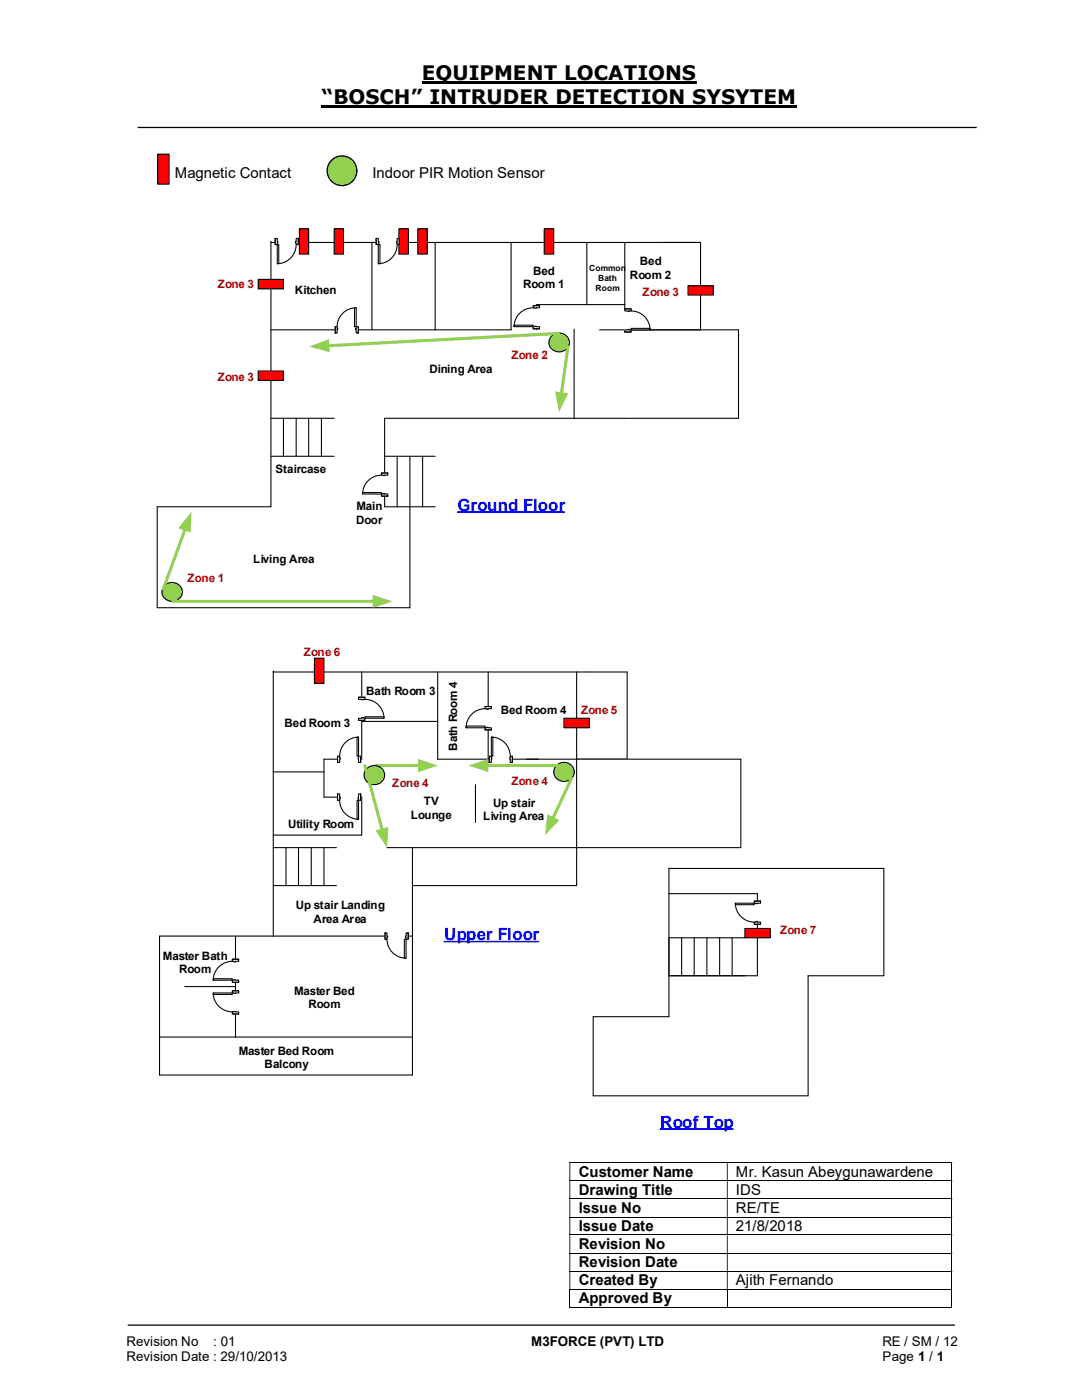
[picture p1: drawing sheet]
<svg xmlns="http://www.w3.org/2000/svg" width="216mm" height="279mm" viewBox="0 0 216 279" stroke-linecap="round" stroke-linejoin="round" font-family="sans-serif">
<path d="M84.2 16.4h54.8M64.2 21.3h94.8" fill="none" stroke="#000" stroke-width=".42"/>
<path d="M27.5 25.4h167.4M25.5 264.5h165" fill="none" stroke="#000" stroke-width=".25"/>
<path d="M31.5 30.8h2.2v5.9h-2.2z" fill-rule="evenodd" fill="#f00"/>
<path d="M31.5 30.8h2.2v5.9h-2.2z" fill="none" stroke="#000" stroke-width=".24"/>
<g fill="none" stroke="#000" stroke-width=".2">
<path d="M113.6 232.1h76.3M113.6 235.7h76.3M113.6 239.3h76.3M189.9 232.2v3.4M189.9 235.8v3.4M189.9 239.4v3.4M113.6 242.9h76.3M113.6 246.5h76.3M113.6 250.1h76.3M113.6 253.7h76.3M113.6 257.3h76.3M113.7 257.3v3.7"/>
<path d="M145.1 257.3v3.7M189.9 243v3.4M189.9 246.5v3.5M189.9 250.2v3.4M189.9 253.8v3.4M189.9 257.3v3.7M113.6 260.9h31.4M145.2 260.9h44.7"/>
</g>
<g fill="#000">
<path d="M189.9 232h.1v.2h-.1zM113.6 232.2h.2v3.4h-.2zM145 232.2h.2v3.4h-.2z" fill-rule="evenodd"/>
<path d="M189.9 235.6h.1v.2h-.1zM113.6 235.8h.2v3.4h-.2zM145 235.8h.2v3.4h-.2z" fill-rule="evenodd"/>
<path d="M189.9 239.2h.1v.2h-.1zM113.6 239.4h.2v3.4h-.2zM145 239.4h.2v3.4h-.2z" fill-rule="evenodd"/>
<path d="M189.9 242.8h.1v.2h-.1zM113.6 243h.2v3.4h-.2zM145 243h.2v3.4h-.2z" fill-rule="evenodd"/>
<path d="M189.9 246.4h.1v.1h-.1zM113.6 246.5h.2v3.5h-.2zM145 246.5h.2v3.5h-.2z" fill-rule="evenodd"/>
<path d="M189.9 250h.1v.2h-.1zM113.6 250.2h.2v3.4h-.2zM145 250.2h.2v3.4h-.2z" fill-rule="evenodd"/>
<path d="M189.9 253.6h.1v.2h-.1zM113.6 253.8h.2v3.4h-.2zM145 253.8h.2v3.4h-.2z" fill-rule="evenodd"/>
</g>
<path d="M189.9 257.2h.1v.1h-.1zM189.9 260.8h.1v.2h-.1z" fill="#000"/>
<circle cx="68.2" cy="34.1" r="2.96" fill="#92d050"/>
<circle cx="68.2" cy="34.1" r="2.96" fill="none" stroke="#000" stroke-width=".25"/>
<path d="M91.2 102.2h21.5M88.5 187.9h19.1" fill="none" stroke="#00f" stroke-width=".34"/>
<path d="M110.1 67a1.97 1.97 0 0 1 2.8-.1 1.97 1.97 0 0 1 .1 2.8 1.97 1.97 0 0 1-2.8 .1 1.97 1.97 0 0 1-.1-2.8z" fill-rule="evenodd" fill="#92d050"/>
<path d="M110.1 67a1.97 1.97 0 0 1 2.8-.1 1.97 1.97 0 0 1 .1 2.8 1.97 1.97 0 0 1-2.8 .1 1.97 1.97 0 0 1-.1-2.8z" fill="none" stroke="#000" stroke-width=".21"/>
<path d="M75.1 152.8h8.6" fill="none" stroke="#92d050" stroke-width=".59"/>
<path d="M83.4 151.5l3.9 1.3-3.9 1.3z" fill="#92d050"/>
<g fill="none" stroke="#000" stroke-width=".21">
<path d="M54.1 48.2v52.9h-22.7v20.2h50.4v-30.2M54.1 48.4h85.7v17.4M86.8 48.4v17.4M54.1 65.8h47.9M114.6 65.7v17.8M119.6 65.8h27.8v17.7h-70.6v17.6h10M124.7 60.8h-17.7v5M54.1 83.5h12.6M54.1 91.1h12.6M56.6 83.5v7.6M59.1 83.5v7.6M61.6 83.5v7.6"/>
<path d="M64.1 83.5v7.6M76.8 91.1h10M79.2 91.1v10M84.3 91.1v10M54.5 133.9v52.9M54.5 134.1h70.6v17.4h-37.8v-17.4M72.2 134.1v17.4h-7.6v7.6h7.6v7.6h-17.7M97.4 134.1v17.4M115.1 134.1v17.4M54.5 154.1h10.1M72.2 144h15.1M94.9 156.6v7.5"/>
<path d="M54.5 169.2h12.6M54.5 176.7h12.6M57.1 169.2v7.5M59.6 169.2v7.5M62.1 169.2v7.5M64.6 169.2v7.5M77.2 169.2h37.9v7.5h-32.8M82.3 169.2v45.3h-50.5v-27.7h50.5M36.9 196.9h10.1M47 186.8v20.2M31.8 207h50.5"/>
</g>
<path d="M111.1 152.7a1.96 1.96 0 0 1 3 .1 1.96 1.96 0 0 1-.5 2.9 1.96 1.96 0 0 1-2.6-.4 1.96 1.96 0 0 1 .1-2.6z" fill-rule="evenodd" fill="#92d050"/>
<path d="M111.1 152.7a1.96 1.96 0 0 1 3 .1 1.96 1.96 0 0 1-.5 2.9 1.96 1.96 0 0 1-2.6-.4 1.96 1.96 0 0 1 .1-2.6z" fill="none" stroke="#000" stroke-width=".21"/>
<path d="M73.3 153.3a1.97 1.97 0 0 1 2.9 .1 1.97 1.97 0 0 1-.4 2.9 1.96 1.96 0 0 1-2.6-.4 1.96 1.96 0 0 1 .1-2.6z" fill-rule="evenodd" fill="#92d050"/>
<path d="M73.3 153.3a1.97 1.97 0 0 1 2.9 .1 1.97 1.97 0 0 1-.4 2.9 1.96 1.96 0 0 1-2.6-.4 1.96 1.96 0 0 1 .1-2.6z" fill="none" stroke="#000" stroke-width=".21"/>
<path d="M72.8 152.8l3.5 12.9" fill="none" stroke="#92d050" stroke-width=".59"/>
<path d="M74.9 165.7l2.6-.6-.3 4.1z" fill="#92d050"/>
<path d="M114 155.3l-3.7 8.1" fill="none" stroke="#92d050" stroke-width=".59"/>
<path d="M109.2 162.5l2.4 1.2-2.8 3z" fill="#92d050"/>
<path d="M97.1 152.8h14.2" fill="none" stroke="#92d050" stroke-width=".59"/>
<path d="M93.5 152.8l4-1.3v2.6z" fill="#92d050"/>
<path d="M112.5 143.3h5.1v1.9h-5.1z" fill-rule="evenodd" fill="#f00"/>
<path d="M112.5 143.3h5.1v1.9h-5.1z" fill="none" stroke="#000" stroke-width=".21"/>
<path d="M62.7 131.4h1.9v5h-1.9z" fill="#f00"/>
<path d="M117.1 48.4v12.4M124.7 48.4v17.4M62.7 131.4h1.9v5h-1.9z" fill="none" stroke="#000" stroke-width=".21"/>
<path d="M113.3 69.2l-1.3 9.5" fill="none" stroke="#92d050" stroke-width=".59"/>
<path d="M110.8 78.1l2.6 .4-1.9 3.7z" fill="#92d050"/>
<path d="M111.4 66.5l-46 2.5" fill="none" stroke="#92d050" stroke-width=".59"/>
<g fill="#92d050">
<path d="M61.8 69.2l3.8-1.5 .2 2.6z"/>
<path d="M32.9 116.8a1.97 1.97 0 0 1 2.8-.1 1.97 1.97 0 0 1 .1 2.8 1.97 1.97 0 0 1-2.8 .1 1.97 1.97 0 0 1-.1-2.8z" fill-rule="evenodd"/>
</g>
<path d="M32.9 116.8a1.97 1.97 0 0 1 2.8-.1 1.97 1.97 0 0 1 .1 2.8 1.97 1.97 0 0 1-2.8 .1 1.97 1.97 0 0 1-.1-2.8z" fill="none" stroke="#000" stroke-width=".21"/>
<path d="M34.5 120h40.2" fill="none" stroke="#92d050" stroke-width=".59"/>
<path d="M74.3 118.7l4 1.3-4 1.3z" fill="#92d050"/>
<path d="M37 105.5l-4.4 12" fill="none" stroke="#92d050" stroke-width=".59"/>
<path d="M38.2 102.2l-.1 4.1-2.5-.9z" fill="#92d050"/>
<path d="M137.3 57h5v1.9h-5z" fill-rule="evenodd" fill="#f00"/>
<path d="M137.3 57h5v1.9h-5zM115.1 151.5v17.7" fill="none" stroke="#000" stroke-width=".21"/>
<path d="M115.1 151.5h32.7v17.7h-32.7z" fill="#fff"/>
<path d="M115.1 151.5h32.7v17.7h-32.7z" fill="none" stroke="#000" stroke-width=".21"/>
<path d="M131.7 225.3h14.7" fill="none" stroke="#00f" stroke-width=".34"/>
<path d="M51.5 55.8h5.1v1.9h-5.1z" fill-rule="evenodd" fill="#f00"/>
<path d="M51.5 55.8h5.1v1.9h-5.1z" fill="none" stroke="#000" stroke-width=".21"/>
<path d="M51.5 74h5.1v1.9h-5.1z" fill-rule="evenodd" fill="#f00"/>
<path d="M51.5 74h5.1v1.9h-5.1z" fill="none" stroke="#000" stroke-width=".21"/>
<path d="M59.7 45.7h1.9v5h-1.9z" fill="#f00"/>
<path d="M59.7 45.7h1.9v5h-1.9z" fill="none" stroke="#000" stroke-width=".21"/>
<path d="M66.7 45.7h1.8v5h-1.8z" fill="#f00"/>
<path d="M66.7 45.7h1.8v5h-1.8z" fill="none" stroke="#000" stroke-width=".21"/>
<path d="M79.6 45.7h1.9v5h-1.9z" fill="#f00"/>
<path d="M79.6 45.7h1.9v5h-1.9z" fill="none" stroke="#000" stroke-width=".21"/>
<path d="M83.4 45.7h1.9v5h-1.9z" fill="#f00"/>
<path d="M83.4 45.7h1.9v5h-1.9z" fill="none" stroke="#000" stroke-width=".21"/>
<path d="M108.6 45.7h1.9v5h-1.9z" fill="#f00"/>
<path d="M74.2 48.4v17.4M102 48.4v17.4M108.6 45.7h1.9v5h-1.9zM133.5 173.3h42.9v21.4h-15.2v24h-42.8v-15.8h15.1zM133.5 178.4h17.6v16.3h-17.6M133.5 187.2h15.1M136 187.2v7.5M138.5 187.2v7.5M141.1 187.2v7.5M143.6 187.2v7.5M146.1 187.2v7.5" fill="none" stroke="#000" stroke-width=".21"/>
<path d="M148.6 185.3h5.1v1.9h-5.1z" fill-rule="evenodd" fill="#f00"/>
<path d="M148.6 185.3h5.1v1.9h-5.1z" fill="none" stroke="#000" stroke-width=".21"/>
<path d="M124.6 61.6h1.3v4.7h-1.3z" fill-rule="evenodd" fill="#fff"/>
<path d="M124.6 61.6h1.3v4.7h-1.3z" fill="none" stroke="#fff" stroke-width=".21"/>
<path d="M124.7 65.8v.5h1.2v-.5zM124.7 61.6h1.2v.5h-1.2z" fill-rule="evenodd" fill="#fff"/>
<path d="M125.3 65.8h-.6v.5h1.2v-.5h-.3M125.3 62.1h-.6v-.5h1.2v.5h-.3" fill="none" stroke="#000" stroke-width=".21"/>
<path d="M125.3 65.7l.3 .1zM125.3 62.1h.3z" fill-rule="evenodd" fill="#fff"/>
<path d="M124.7 66.3h1.2M124.7 61.6h1.2M125.3 65.8h.3M125.3 62.1h.3M125.9 62.1a3.8 3.8 0 0 1 3.8 3.7" fill="none" stroke="#000" stroke-width=".21"/>
<path d="M125.9 65.5h3.8v.3h-3.8z" fill="#fff"/>
<path d="M125.9 65.5h3.8v.3h-3.8z" fill="none" stroke="#000" stroke-width=".21"/>
<path d="M106.3 61h1.4v4.6h-1.4z" fill-rule="evenodd" fill="#fff"/>
<path d="M106.3 61h1.4v4.6h-1.4z" fill="none" stroke="#fff" stroke-width=".21"/>
<path d="M106.4 65.2h1.3v.4h-1.3zM106.4 61v.4h1.3v-.4z" fill-rule="evenodd" fill="#fff"/>
<path d="M106.7 65.2h-.3v.4h1.3v-.4h-.7M106.7 61.4h-.3v-.4h1.3v.4h-.7" fill="none" stroke="#000" stroke-width=".21"/>
<path d="M106.7 65.1l.3 .1zM106.7 61.4l.3 .1z" fill-rule="evenodd" fill="#fff"/>
<path d="M106.4 61.4a3.8 3.8 0 0 0-3.8 3.8M106.4 65.6h1.3M106.4 61h1.3M106.7 65.2h.3M106.7 61.4h.3" fill="none" stroke="#000" stroke-width=".21"/>
<path d="M102.6 64.9h3.8v.3h-3.8z" fill="#fff"/>
<path d="M102.6 64.9h3.8v.3h-3.8z" fill="none" stroke="#000" stroke-width=".21"/>
<path d="M54.9 47.5h4.6v1.4h-4.6z" fill="#fff"/>
<path d="M54.9 47.5h4.6v1.4h-4.6z" fill="none" stroke="#fff" stroke-width=".21"/>
<path d="M54.9 47.6v1.2h.4v-1.2zM59.1 47.6h.4v1.2h-.4z" fill-rule="evenodd" fill="#fff"/>
<path d="M55.3 48.2v-.6h-.4v1.2h.4v-.3M59.1 48.2v-.6h.4v1.2h-.4v-.3" fill="none" stroke="#000" stroke-width=".21"/>
<path d="M55.3 48.2l.1 .3zM59 48.2h.1v.3h-.1z" fill-rule="evenodd" fill="#fff"/>
<path d="M54.9 47.6v1.2M55.3 48.2v.3M59.1 48.2h-.1v.3h.1M59.1 48.8a3.8 3.8 0 0 1-3.8 3.8M59.5 47.6v1.2" fill="none" stroke="#000" stroke-width=".21"/>
<path d="M55.3 48.8h.3v3.8h-.3z" fill-rule="evenodd" fill="#fff"/>
<path d="M55.3 48.8h.3v3.8h-.3z" fill="none" stroke="#000" stroke-width=".21"/>
<path d="M76.1 94.4h1.3v4.6h-1.3z" fill-rule="evenodd" fill="#fff"/>
<path d="M76.1 94.4h1.3v4.6h-1.3z" fill="none" stroke="#fff" stroke-width=".21"/>
<path d="M76.1 98.6h1.3v.4h-1.3zM76.1 94.4v.4h1.3v-.4z" fill-rule="evenodd" fill="#fff"/>
<path d="M76.4 98.6h-.3v.4h1.3v-.4h-.6M76.4 94.8h-.3v-.4h1.3v.4h-.6" fill="none" stroke="#000" stroke-width=".21"/>
<path d="M76.4 98.5l.4 .1zM76.4 94.8l.4 .1z" fill-rule="evenodd" fill="#fff"/>
<path d="M76.1 94.8a3.8 3.8 0 0 0-3.8 3.8M76.1 99h1.3M76.1 94.4h1.3M76.4 98.6h.4M76.4 94.8h.4" fill="none" stroke="#000" stroke-width=".21"/>
<path d="M72.3 98.3h3.8v.3h-3.8z" fill="#fff"/>
<path d="M72.3 98.3h3.8v.3h-3.8z" fill="none" stroke="#000" stroke-width=".21"/>
<path d="M75.1 47.5h4.6v1.4h-4.6z" fill="#fff"/>
<path d="M75.1 47.5h4.6v1.4h-4.6z" fill="none" stroke="#fff" stroke-width=".21"/>
<path d="M75.1 47.6v1.2h.4v-1.2zM79.2 47.6h.5v1.2h-.5z" fill-rule="evenodd" fill="#fff"/>
<path d="M75.5 48.2v-.6h-.4v1.2h.4v-.3M79.2 48.2v-.6h.5v1.2h-.5v-.3" fill="none" stroke="#000" stroke-width=".21"/>
<path d="M75.5 48.2v.3h.1v-.3zM79.2 48.2v.3z" fill-rule="evenodd" fill="#fff"/>
<path d="M75.1 47.6v1.2M75.5 48.2h.1v.3h-.1M79.2 48.2v.3M79.2 48.8a3.8 3.8 0 0 1-3.7 3.8M79.7 47.6v1.2" fill="none" stroke="#000" stroke-width=".21"/>
<path d="M75.5 48.8h.3v3.8h-.3z" fill-rule="evenodd" fill="#fff"/>
<path d="M75.5 48.8h.3v3.8h-.3z" fill="none" stroke="#000" stroke-width=".21"/>
<path d="M66.9 65.2h4.6v1.3h-4.6z" fill="#fff"/>
<path d="M66.9 65.2h4.6v1.3h-4.6z" fill="none" stroke="#fff" stroke-width=".21"/>
<path d="M71.1 65.2v1.3h.4v-1.3zM66.9 65.2h.4v1.3h-.4z" fill-rule="evenodd" fill="#fff"/>
<path d="M67.3 65.5v-.3h-.4v1.3h.4v-.7M71.1 65.5v-.3h.4v1.3h-.4v-.7" fill="none" stroke="#000" stroke-width=".21"/>
<path d="M71 65.5v.3h.1v-.3zM67.3 65.5h.1v.3h-.1z" fill-rule="evenodd" fill="#fff"/>
<path d="M66.9 65.2v1.3M67.3 65.5h.1v.3h-.1M71.1 65.5h-.1v.3h.1M71.1 61.4a3.8 3.8 0 0 0-3.8 3.8M71.5 65.2v1.3" fill="none" stroke="#000" stroke-width=".21"/>
<path d="M70.7 61.4h.4v3.8h-.4z" fill-rule="evenodd" fill="#fff"/>
<path d="M70.7 61.4h.4v3.8h-.4z" fill="none" stroke="#000" stroke-width=".21"/>
<path d="M46.3 197.7h1.3v4.7h-1.3z" fill-rule="evenodd" fill="#fff"/>
<path d="M46.3 197.7h1.3v4.7h-1.3z" fill="none" stroke="#fff" stroke-width=".21"/>
<path d="M46.4 197.7v.5h1.2v-.5zM46.4 201.9h1.2v.5h-1.2z" fill-rule="evenodd" fill="#fff"/>
<path d="M46.7 198.2h-.3v-.5h1.2v.5h-.6M46.7 201.9h-.3v.5h1.2v-.5h-.6" fill="none" stroke="#000" stroke-width=".21"/>
<path d="M46.7 198.2h.3zM46.7 201.8l.3 .1z" fill-rule="evenodd" fill="#fff"/>
<path d="M42.5 198.2a3.8 3.8 0 0 0 3.9 3.7M46.4 197.7h1.2M46.7 198.2h.3M46.4 202.4h1.2M46.7 201.9h.3" fill="none" stroke="#000" stroke-width=".21"/>
<path d="M42.5 198.2h3.9v.3h-3.9z" fill="#fff"/>
<path d="M42.5 198.2h3.9v.3h-3.9z" fill="none" stroke="#000" stroke-width=".21"/>
<path d="M67.4 150.9h4.6v1.3h-4.6z" fill="#fff"/>
<path d="M67.4 150.9h4.6v1.3h-4.6z" fill="none" stroke="#fff" stroke-width=".21"/>
<path d="M71.5 150.9v1.2h.5v-1.2zM67.4 150.9h.4v1.2h-.4z" fill-rule="evenodd" fill="#fff"/>
<path d="M67.8 151.2v-.3h-.4v1.2h.4v-.6M71.5 151.2v-.3h.5v1.2h-.5v-.6" fill="none" stroke="#000" stroke-width=".21"/>
<path d="M71.5 151.2v.3zM67.8 151.2h.1v.3h-.1z" fill-rule="evenodd" fill="#fff"/>
<path d="M67.4 150.9v1.2M67.8 151.2h.1v.3h-.1M71.5 151.2v.3M71.5 147.1a3.8 3.8 0 0 0-3.7 3.8M72 150.9v1.2" fill="none" stroke="#000" stroke-width=".21"/>
<path d="M71.2 147.1h.3v3.8h-.3z" fill-rule="evenodd" fill="#fff"/>
<path d="M71.2 147.1h.3v3.8h-.3z" fill="none" stroke="#000" stroke-width=".21"/>
<path d="M71.5 139.1h1.4v4.7h-1.4z" fill-rule="evenodd" fill="#fff"/>
<path d="M71.5 139.1h1.4v4.7h-1.4z" fill="none" stroke="#fff" stroke-width=".21"/>
<path d="M71.5 143.3v.5h1.3v-.5zM71.5 139.1h1.3v.5h-1.3z" fill-rule="evenodd" fill="#fff"/>
<path d="M72.2 139.6h-.7v-.5h1.3v.5h-.3M72.2 143.3h-.7v.5h1.3v-.5h-.3" fill="none" stroke="#000" stroke-width=".21"/>
<path d="M72.2 143.2v.1h.3v-.1zM72.2 139.6l.3 .1z" fill-rule="evenodd" fill="#fff"/>
<path d="M71.5 139.1h1.3M72.2 139.6h.3M72.8 139.6a3.8 3.8 0 0 1 3.8 3.7M71.5 143.8h1.3M72.2 143.3v-.1h.3v.1" fill="none" stroke="#000" stroke-width=".21"/>
<path d="M72.8 143h3.8v.3h-3.8z" fill="#fff"/>
<path d="M72.8 143h3.8v.3h-3.8z" fill="none" stroke="#000" stroke-width=".21"/>
<path d="M97.6 150.9h4.6v1.3h-4.6z" fill="#fff"/>
<path d="M97.6 150.9h4.6v1.3h-4.6z" fill="none" stroke="#fff" stroke-width=".21"/>
<path d="M97.6 150.9h.4v1.2h-.4zM101.8 150.9v1.2h.4v-1.2z" fill-rule="evenodd" fill="#fff"/>
<path d="M98 151.2v-.3h-.4v1.2h.4v-.6M101.8 151.2v-.3h.4v1.2h-.4v-.6" fill="none" stroke="#000" stroke-width=".21"/>
<path d="M98 151.2l.1 .3zM101.7 151.2l.1 .3z" fill-rule="evenodd" fill="#fff"/>
<path d="M97.6 150.9v1.2M98 151.2v.3M98 147.1a3.8 3.8 0 0 1 3.8 3.8M101.8 151.2v.3M102.2 150.9v1.2" fill="none" stroke="#000" stroke-width=".21"/>
<path d="M98 147.1h.3v3.8h-.3z" fill-rule="evenodd" fill="#fff"/>
<path d="M98 147.1h.3v3.8h-.3z" fill="none" stroke="#000" stroke-width=".21"/>
<path d="M76.8 186.1h4.6v1.4h-4.6z" fill="#fff"/>
<path d="M76.8 186.1h4.6v1.4h-4.6z" fill="none" stroke="#fff" stroke-width=".21"/>
<path d="M81 186.2h.4v1.3h-.4zM76.8 186.2v1.3h.4v-1.3z" fill-rule="evenodd" fill="#fff"/>
<path d="M77.2 186.8v-.6h-.4v1.3h.4v-.4M81 186.8v-.6h.4v1.3h-.4v-.4" fill="none" stroke="#000" stroke-width=".21"/>
<path d="M80.9 186.8h.1v.3h-.1zM77.2 186.8v.3h.1v-.3z" fill-rule="evenodd" fill="#fff"/>
<path d="M76.8 186.2v1.3M77.2 186.8h.1v.3h-.1M77.2 187.5a3.8 3.8 0 0 0 3.8 3.7M81 186.8h-.1v.3h.1M81.4 186.2v1.3" fill="none" stroke="#000" stroke-width=".21"/>
<path d="M80.7 187.5h.3v3.7h-.3z" fill-rule="evenodd" fill="#fff"/>
<path d="M80.7 187.5h.3v3.7h-.3z" fill="none" stroke="#000" stroke-width=".21"/>
<path d="M96.7 141h1.4v4.7h-1.4z" fill-rule="evenodd" fill="#fff"/>
<path d="M96.7 141h1.4v4.7h-1.4z" fill="none" stroke="#fff" stroke-width=".21"/>
<path d="M96.8 145.2h1.2v.5h-1.2zM96.8 141v.4h1.2v-.4z" fill-rule="evenodd" fill="#fff"/>
<path d="M97.1 145.2h-.3v.5h1.2v-.5h-.6M97.1 141.4h-.3v-.4h1.2v.4h-.6" fill="none" stroke="#000" stroke-width=".21"/>
<path d="M97.1 145.1h.3v.1h-.3zM97.1 141.4v.2h.3v-.2z" fill-rule="evenodd" fill="#fff"/>
<path d="M96.8 141.4a3.8 3.8 0 0 0-3.8 3.8M96.8 145.7h1.2M96.8 141h1.2M97.1 145.2v-.1h.3v.1M97.1 141.4v.2h.3v-.2" fill="none" stroke="#000" stroke-width=".21"/>
<path d="M93 144.9h3.8v.3h-3.8z" fill="#fff"/>
<path d="M93 144.9h3.8v.3h-3.8z" fill="none" stroke="#000" stroke-width=".21"/>
<path d="M67.4 158.4h4.6v1.4h-4.6z" fill="#fff"/>
<path d="M67.4 158.4h4.6v1.4h-4.6z" fill="none" stroke="#fff" stroke-width=".21"/>
<path d="M71.5 158.5h.5v1.2h-.5zM67.4 158.5v1.2h.4v-1.2z" fill-rule="evenodd" fill="#fff"/>
<path d="M67.8 159.1v-.6h-.4v1.2h.4v-.3M71.5 159.1v-.6h.5v1.2h-.5v-.3" fill="none" stroke="#000" stroke-width=".21"/>
<path d="M71.5 159.1v.3zM67.8 159.1v.3h.1v-.3z" fill-rule="evenodd" fill="#fff"/>
<path d="M67.4 158.5v1.2M67.8 159.1h.1v.3h-.1M67.8 159.7a3.8 3.8 0 0 0 3.7 3.8M71.5 159.1v.3M72 158.5v1.2" fill="none" stroke="#000" stroke-width=".21"/>
<path d="M71.2 159.7h.3v3.8h-.3z" fill-rule="evenodd" fill="#fff"/>
<path d="M71.2 159.7h.3v3.8h-.3z" fill="none" stroke="#000" stroke-width=".21"/>
<path d="M46.3 191.4h1.3v4.6h-1.3z" fill-rule="evenodd" fill="#fff"/>
<path d="M46.3 191.4h1.3v4.6h-1.3z" fill="none" stroke="#fff" stroke-width=".21"/>
<path d="M46.4 195.6h1.2v.4h-1.2zM46.4 191.4v.5h1.2v-.5z" fill-rule="evenodd" fill="#fff"/>
<path d="M46.7 195.6h-.3v.4h1.2v-.4h-.6M46.7 191.9h-.3v-.5h1.2v.5h-.6" fill="none" stroke="#000" stroke-width=".21"/>
<path d="M46.7 195.5l.3 .1zM46.7 191.9v.1h.3v-.1z" fill-rule="evenodd" fill="#fff"/>
<path d="M46.4 191.9a3.8 3.8 0 0 0-3.9 3.7M46.4 196h1.2M46.4 191.4h1.2M46.7 195.6h.3M46.7 191.9v.1h.3v-.1" fill="none" stroke="#000" stroke-width=".21"/>
<path d="M42.5 195.3h3.9v.3h-3.9z" fill="#fff"/>
<path d="M42.5 195.3h3.9v.3h-3.9z" fill="none" stroke="#000" stroke-width=".21"/>
<path d="M150.5 179.8h1.3v4.6h-1.3z" fill-rule="evenodd" fill="#fff"/>
<path d="M150.5 179.8h1.3v4.6h-1.3z" fill="none" stroke="#fff" stroke-width=".21"/>
<path d="M150.5 179.8v.5h1.3v-.5zM150.5 184h1.3v.4h-1.3z" fill-rule="evenodd" fill="#fff"/>
<path d="M150.8 180.3h-.3v-.5h1.3v.5h-.7M150.8 184h-.3v.4h1.3v-.4h-.7" fill="none" stroke="#000" stroke-width=".21"/>
<path d="M150.8 180.3h.3zM150.8 183.9h.3v.1h-.3z" fill-rule="evenodd" fill="#fff"/>
<path d="M150.5 179.8h1.3M146.7 180.3a3.8 3.8 0 0 0 3.8 3.7M150.5 184.4h1.3M150.8 180.3h.3M150.8 184v-.1h.3v.1" fill="none" stroke="#000" stroke-width=".21"/>
<path d="M146.7 180.3h3.8v.3h-3.8z" fill="#fff"/>
<path d="M146.7 180.3h3.8v.3h-3.8z" fill="none" stroke="#000" stroke-width=".21"/>
<g font-size="4">
<text x="84.2" y="16">EQUIPMENT LOCATIONS</text>
<text x="64.2" y="20.8">“BOSCH” INTRUDER DETECTION SYSYTEM</text>
</g>
<g font-size="3.4" fill="#00f">
<text x="91.3" y="101.9">Ground Floor</text>
<text x="88.6" y="187.6">Upper Floor</text>
<text x="131.7" y="225.1">Roof Top</text>
</g>
<g font-size="3">
<text x="34.9" y="35.5">Magnetic Contact</text>
<text x="74.4" y="35.5">Indoor PIR Motion Sensor</text>
<text x="115.5" y="234.9">Customer Name</text>
<text x="115.5" y="238.5">Drawing Title</text>
<text x="146.9" y="234.9">Mr. Kasun Abeygunawardene</text>
<text x="146.9" y="238.5">IDS</text>
<text x="115.5" y="242.1">Issue No</text>
<text x="115.5" y="245.7">Issue Date</text>
<text x="146.9" y="242.1">RE/TE</text>
<text x="146.9" y="245.7">21/8/2018</text>
<text x="115.5" y="249.3">Revision No</text>
<text x="115.5" y="252.9">Revision Date</text>
<text x="115.5" y="256.5">Created By</text>
<text x="146.9" y="256.5">Ajith Fernando</text>
<text x="115.5" y="260.1">Approved By</text>
</g>
<g font-size="2.7">
<text x="25.2" y="268.7">Revision No</text>
<text x="42.6" y="268.7">: 01</text>
<text x="106" y="268.7">M3FORCE (PVT) LTD</text>
<text x="176.1" y="268.7">RE / SM / 12</text>
<text x="25.2" y="271.7">Revision Date : 29/10/2013</text>
<text x="176.1" y="271.7">Page 1 / 1</text>
</g>
<g font-size="2.3">
<text x="127.7" y="52.9">Bed</text>
<text x="58.8" y="58.8">Kitchen</text>
<text x="104.4" y="57.6">Room 1</text>
<text x="106.4" y="54.9">Bed</text>
<text x="125.7" y="55.6">Room 2</text>
<text x="85.7" y="74.4">Dining Area</text>
<text x="55" y="94.3">Staircase</text>
<text x="71.1" y="101.8">Main</text>
<text x="71.1" y="104.5">Door</text>
<text x="50.5" y="112.3">Living Area</text>
<text x="73.1" y="138.7">Bath Room 3</text>
<text x="99.9" y="142.6">Bed Room 4</text>
<text x="56.8" y="145">Bed Room 3</text>
<text x="91.2" y="149.9" transform="rotate(-90 91.2 149.9)">Bath Room 4</text>
<text x="84.6" y="160.7">TV</text>
<text x="98.4" y="161">Up stair</text>
<text x="57.5" y="165.2">Utility Room</text>
<text x="82" y="163.4">Lounge</text>
<text x="96.4" y="163.7">Living Area</text>
<text x="59" y="181.5">Up stair Landing</text>
<text x="62.6" y="184.1">Area Area</text>
<text x="32.5" y="191.6">Master Bath</text>
<text x="35.8" y="194.3">Room</text>
<text x="58.7" y="198.5">Master Bed</text>
<text x="61.6" y="201.3">Room</text>
<text x="47.6" y="210.5">Master Bed Room</text>
<text x="52.8" y="213.2">Balcony</text>
</g>
<g font-size="2.3" fill="#c00000">
<text x="43.4" y="57.5">Zone 3</text>
<text x="128.2" y="59.1">Zone 3</text>
<text x="102.1" y="71.6">Zone 2</text>
<text x="43.4" y="76">Zone 3</text>
<text x="37.4" y="116.1">Zone 1</text>
<text x="60.6" y="130.9">Zone 6</text>
<text x="116" y="142.6">Zone 5</text>
<text x="78.3" y="157.1">Zone 4</text>
<text x="102.1" y="156.7">Zone 4</text>
<text x="155.7" y="186.3">Zone 7</text>
</g>
<g font-size="1.7">
<text x="117.6" y="54.1">Common</text>
<text x="118.8" y="58.1">Room</text>
<text x="119.3" y="56">Bath</text>
</g>
</svg>
